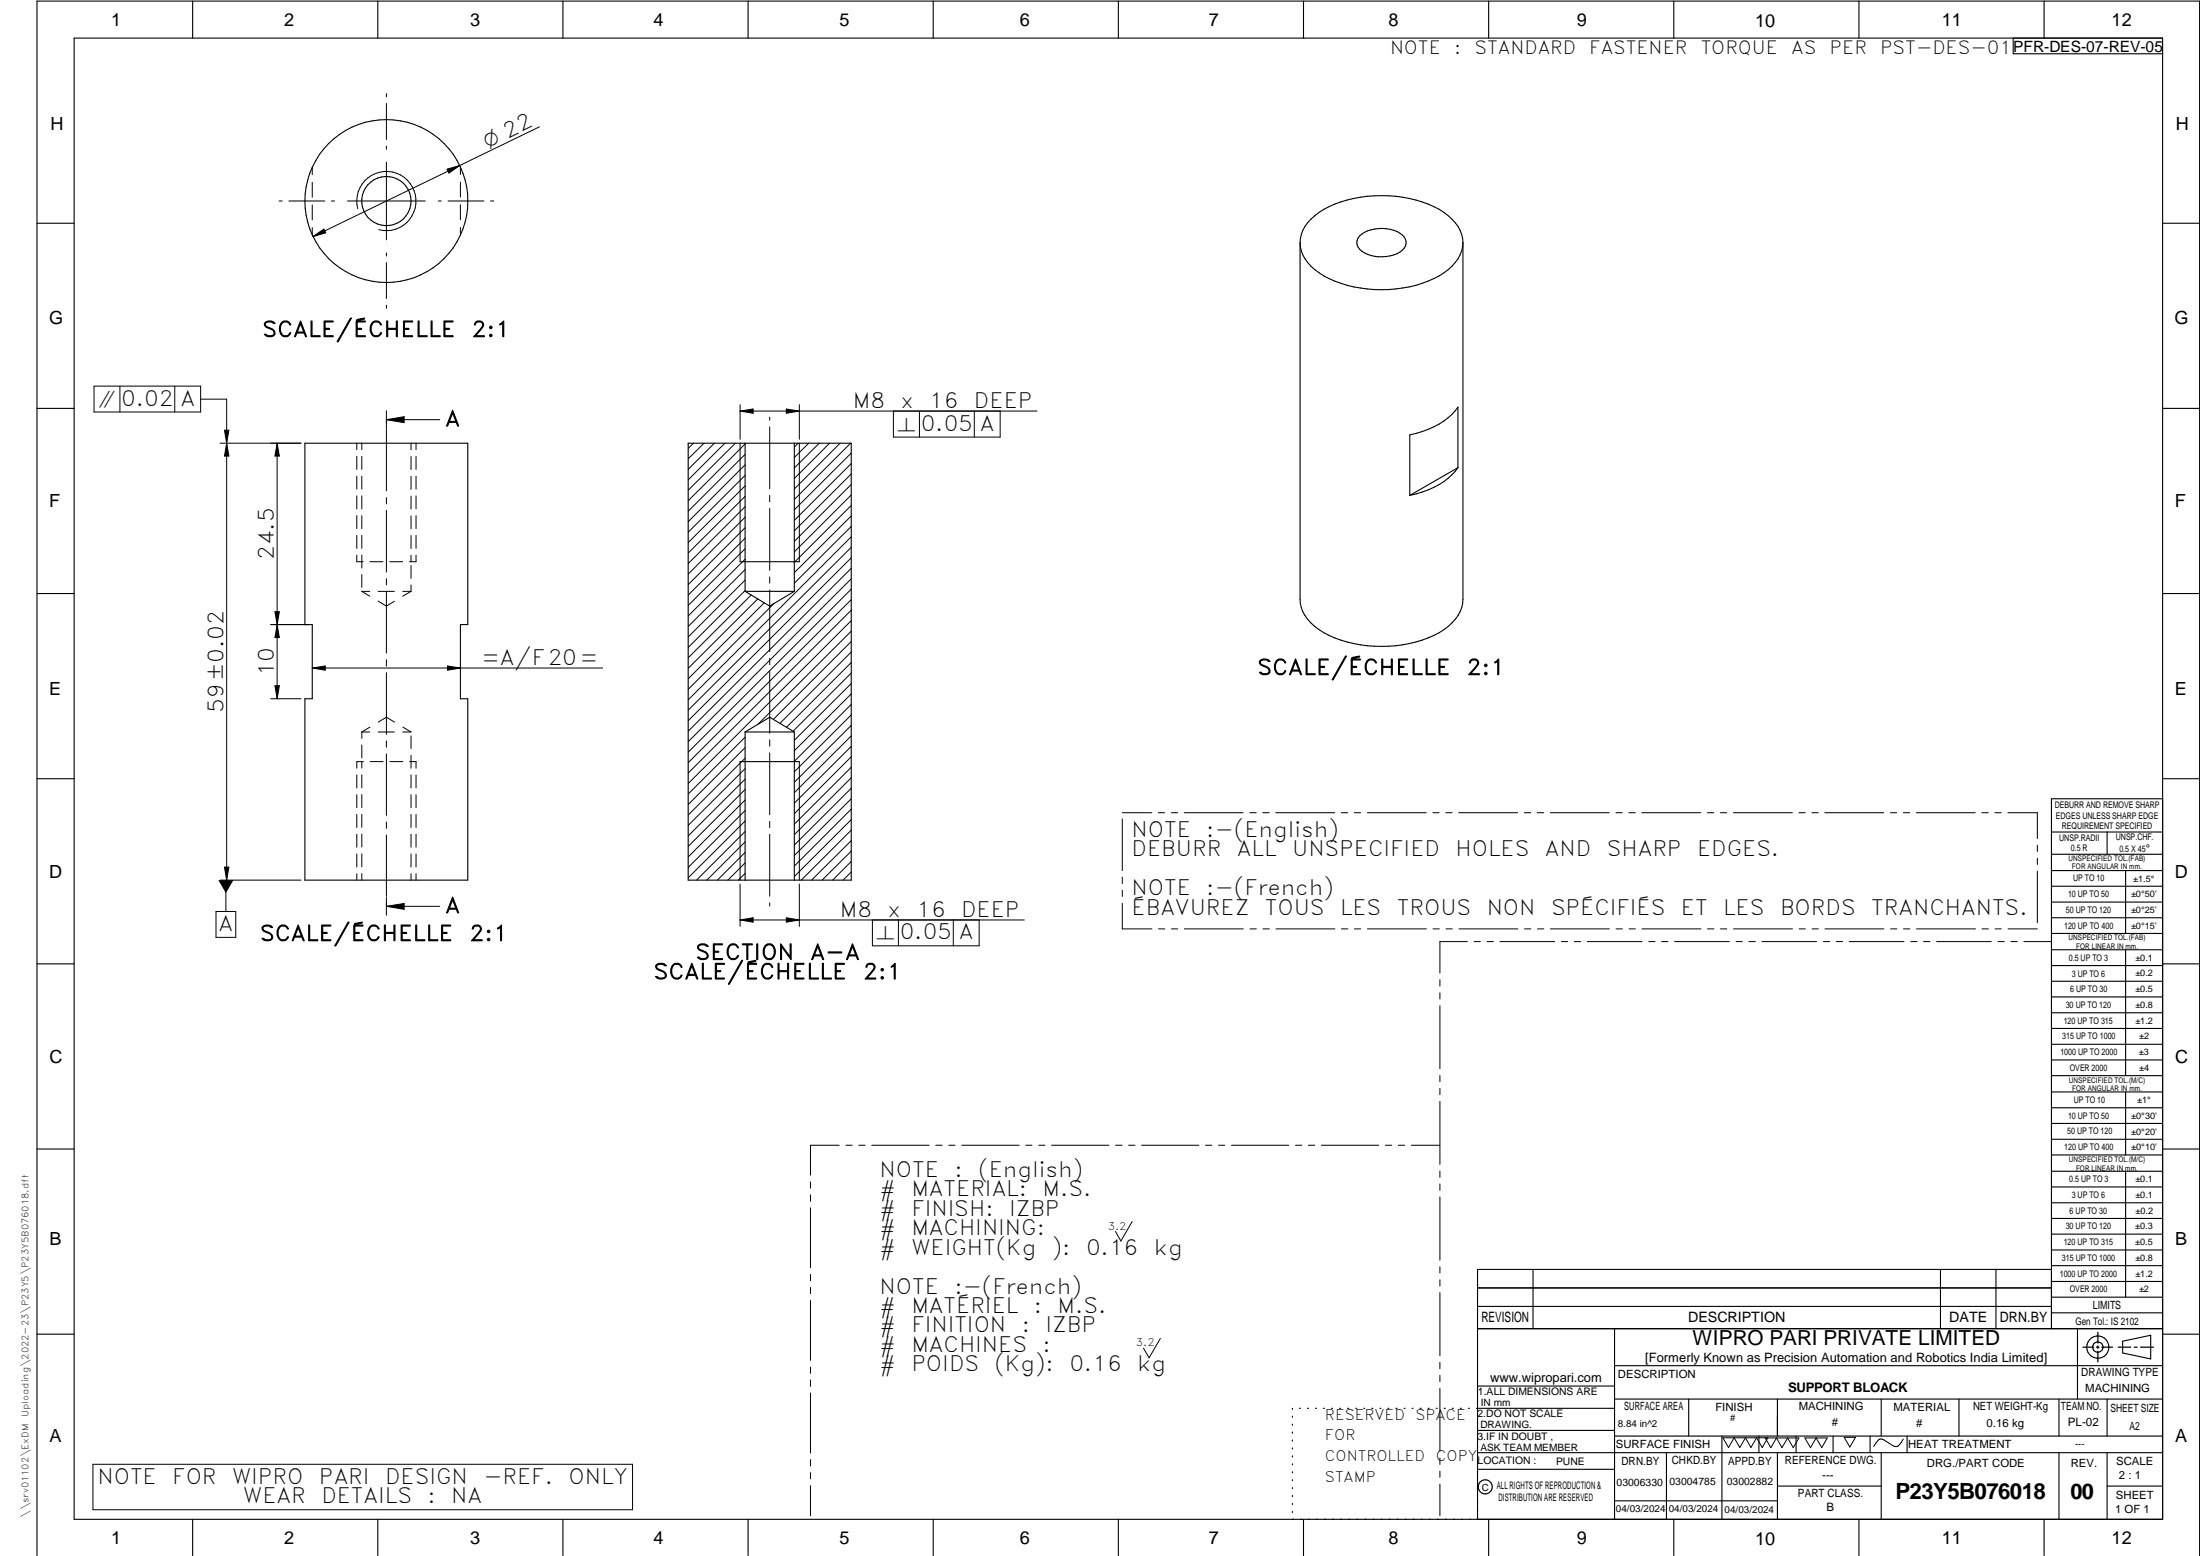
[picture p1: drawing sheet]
<svg xmlns="http://www.w3.org/2000/svg" width="594mm" height="420mm" viewBox="0 0 594 420" stroke-linecap="round" stroke-linejoin="round" font-family="sans-serif">
<g fill="none" stroke="#000" stroke-width=".3">
<path d="M20 10.3h564v400h-564zM52 .3v10M102 .3v10M152 .3v10M202 .3v10M252 .3v10M302 .3v10M352 .3v10M402 .3v10M452 .3v10M502 .3v10M543.6 10.3v4.2h40.4"/>
<path d="M552 .3v10M10 60.3h10M351.1 65.5a10.2 10.2 0 0 0 5.1 8.2 32.2 32.2 0 0 0 22.5 4.1 25.1 25.1 0 0 0 13.4-5.9 9.2 9.2 0 0 0 2.9-6.4M367.2 63.7a9.7 9.7 0 0 1 11.5-.2 2.7 2.7 0 0 1-.7 4.6 9.7 9.7 0 0 1-10.8-.8 2.5 2.5 0 0 1 0-3.6zM395 65.5a10.2 10.2 0 0 0-5.1-8.1 34 34 0 0 0-29.5-2.3 16 16 0 0 0-8.6 7.1l-.7 2.2v1.1M395 65.5v96.3a10.2 10.2 0 0 1-5.1 8.2 34 34 0 0 1-29.5 2.3 14.7 14.7 0 0 1-9-8.2l-.3-2.3v-96.3M584 60.3h10M10 110.3h10M82.3 119.7h44v49h-2v20h2v49h-44v-49h2v-20h-2zM185.8 119.7h44.1v118h-44.1zM201.2 119.7v40M214.5 119.7v40"/>
<path d="M584 110.3h10M393.7 126.3a20.3 20.3 0 0 1-13 7.5M393.7 126.3v-16.4a20.3 20.3 0 0 1-13 7.5v16.4M393.7 126.3l-13 7.5M199.8 151.7h16.1M201.2 159.7h13.3M214.5 159.7l-6.7 4-6.6-4M10 160.3h10M584 160.3h10M201.2 197.7h13.3M201.2 197.7l6.6-4 6.7 4M201.2 197.7v40"/>
<path d="M214.5 197.7v40M10 210.3h10M199.8 205.7h16.1M584 215.7h-30v143.1M584 210.3h10M554 224.7h30M554 230.7h30M554 235.1h30M554 239.3h30M569 224.7v6M574 235.1v17M554 243.6h30"/>
<path d="M554 247.8h30M554 252.1h30M554 256.5h30M574 256.5v33.9M10 260.3h10M554 260.7h30M554 265h30M554 269.2h30M554 273.5h30M554 277.7h30M584 260.3h10M554 282h30"/>
<path d="M554 286.2h30M554 290.4h30M554 294.9h30M554 299.1h30M574 294.9v17M10 310.3h10M554 303.4h30M554 307.6h30M554 311.9h30M554 316.3h30M574 316.3v34M584 310.3h10"/>
<path d="M554 320.5h30M554 324.8h30M554 329h30M554 333.2h30M554 337.5h30M399 358.8h185M399 352.8h155M399 347.8h155M414 342.8v16M436 358.8v51.5M524 342.8v16M539 342.8v16"/>
<path d="M554 341.8h30M554 346h30M554 350.3h30M554 354.5h30M554 342.8h-155v67.5M561 358.8v19M10 360.3h10M399 374.3h37M436 368.8h148M436 377.8h148M456 377.8v10M480 377.8v10"/>
<path d="M508 377.8v10M529 377.8v10M556 377.8v10M569 377.8v10M573.2 362.2l7.6-1.6v6.3l-7.6-1.6zM584 360.3h10M349 380.3v.3M349 382.4v.3M349 384.6v.3M349 386.7v.3M349 388.8v.3M349 391v.3"/>
<path d="M349 393.1v.3M349 395.3v.3M349 397.4v.3M349 399.5v.3M350.9 380.3h.2M353.1 380.3h.2M355.2 380.3h.3M357.4 380.3h.3M359.6 380.3h.3M361.7 380.3h.3M363.9 380.3h.3M366.1 380.3h.3"/>
<path d="M368.3 380.3h.2M370.4 380.3h.3M372.6 380.3h.3M374.8 380.3h.3M376.9 380.3h.4M379.1 380.3h.3M381.3 380.3h.3M383.4 380.3h.4M385.6 380.3h.3M387.8 380.3h.3M390 380.3h.3M392.2 380.3h.3"/>
<path d="M394.3 380.3h.3M396.5 380.3h.3M398.7 380.3h37.3M399 386.2h37M399 396.7h37M436 387.8h148M450 392.3v18M465 387.8v22.5M475 387.8v4.5M480 392.3v18M485 387.8v4.5M495 387.8v4.5"/>
<path d="M505 387.8v4.5M508 392.3v18M515 387.8v4.5M556 392.3v18M569 392.3v18M584 392.3h-185M52 410.3v9.7M102 410.3v9.7M152 410.3v9.7M202 410.3v9.7M252 410.3v9.7M302 410.3v9.7"/>
<path d="M349 401.7v.3M349 403.8v.4M349 406v.3M349 408.1v.3M352 410.3v9.7M402 410.3v9.7M436 405.3h44M452 410.3v9.7M480 401.3h28M502 410.3v9.7M552 410.3v9.7M569 401.3h15"/>
<path d="M10 420v-419.7h584v419.7"/>
<circle cx="104.3" cy="54.3" r="22"/>
<circle cx="104.3" cy="54.3" r="6.7"/>
<circle cx="566.5" cy="363.8" r="2.99"/>
<circle cx="566.5" cy="363.7" r="1.41"/>
<circle cx="401.1" cy="401.5" r="1.9"/>
</g>
<path d="M566.5 359.7v3M562.5 363.8h2.9M566.1 363.8h.7M566.5 363.4v.7M566.5 364.9v2.8M567.6 363.8h2.9M572 363.8h3.4M576.3 363.8h.8M578 363.8h3.5" fill="none" stroke="#000" stroke-width=".34"/>
<g fill="none" stroke="#000" stroke-width=".27">
<path d="M104.3 25.3v.9M104.3 27.9v9.8M104.3 39.5v.8M145.7 34.2l-21.6 10.5M75.3 54.3h.9M78 54.3h9.7M84.3 45.1v2.1M84.3 49.2v4.1M84.3 55.3v4.1M89.5 54.3h.8M93.8 54.3h21M96.6 56.3a8 8 0 0 1 7-10 8 8 0 0 1 8.7 8.7 8 8 0 0 1-10 7"/>
<path d="M104.3 43.8v21M118.4 54.3h.8M120.7 45.7l3.4-1-2.9 2zM121 54.3h9.7M124.1 44.7l-39.6 19.2M124.3 45.1v2M124.3 49.2v4M124.3 55.3v4.1M132.5 54.3h.8M84.3 61.5v2M84.5 63.9l3-2.1 .5 1.1zM104.3 68.3v.8"/>
<path d="M104.3 70.9v9.7M124.3 61.4v2.1M104.3 82.4v.9M25.4 104.3h28.8v7h-28.8zM32.4 104.3v7M47.2 104.3v7M54.2 107.8h7v129.9M59.4 119.7h21.9M60.6 116.2h1.2l-.6 3.5zM61.2 119.7l.6 3.4h-1.2zM74.8 119.7v69M74.8 119.7l.6 3.4h-1.2z"/>
<path d="M96.3 119.7v1.7M97.7 119.7v1.7M104.3 110.9v4.8M104.3 116v16.5M104.3 113.3h14.4M104.3 113.3l4.8-.8v1.6zM111 119.7v1.8M112.3 119.7v1.7M187.3 119.7l-1.5 1.4M190.1 119.7l-4.3 4.2M192.9 119.7l-7.1 7M195.7 119.7l-9.9 9.9"/>
<path d="M198.6 119.7l-12.8 12.7M199.8 109.3v9.3M199.8 111l3.6-.6v1.2zM199.8 111h80.2M199.8 119.7v32M201.2 119.9l-15.4 15.3M207.8 112.6v.9M207.8 115.3v16.7M212.3 110.4l3.6 .6-3.6 .6zM215.6 119.7l-1.1 1M215.9 109.3v9.3M215.9 119.7v32"/>
<path d="M218.4 119.7l-3.9 3.8M221.2 119.7l-6.7 6.7M224 119.7l-9.5 9.5M226.9 119.7l-12.4 12.3M229.7 119.7l-15.2 15.2M248.3 111v7M263.1 111v7M270.1 111v7h-28.8v-7M96.3 123.2v3.5M96.3 128.6v3.5M96.3 133.9v3.5M96.3 139.2v3.5"/>
<path d="M97.7 123.2v3.5M97.7 128.6v3.5M97.7 133.9v3.5M97.7 139.2v3.5M104.3 134.4v1.7M104.3 137.8v16.7M111 123.3v3.5M111 128.6v3.5M111 133.9v3.6M111 139.3v3.5M112.3 123.2v3.5M112.3 128.6v3.5"/>
<path d="M112.3 133.9v3.5M112.3 139.2v3.5M201.2 122.7l-15.4 15.3M201.2 125.5l-15.4 15.4M201.2 128.4l-15.4 15.3M201.2 131.2l-15.4 15.3M201.2 134l-15.4 15.4M201.2 136.8l-15.4 15.4M201.2 139.7l-15.4 15.3M207.8 133.8v1.7M207.8 137.3v16.7M229.9 122.3l-15.4 15.4"/>
<path d="M229.9 125.2l-15.4 15.3M229.9 128l-15.4 15.3M229.9 130.8l-15.4 15.4M229.9 133.6l-15.4 15.4M229.9 136.5l-15.4 15.3M229.9 139.3l-15.4 15.3M96.3 144.6v3.5M96.3 149.9v1.8h1.8M97.7 144.6v3.5M97.7 149.9v3.5M97.7 155.2v3.4M99.9 159.7h-2.2l2.2 1.3"/>
<path d="M99.9 151.7h3.5M102.1 159.7h4.4M104.3 156.3v1.6M104.3 159.8v16.6M105.2 151.7h3.5M108.7 159.7h2.3M111 144.6v3.5M111 149.9v1.8M111 152.7v3.5M111 157.9v1.8M111 159.7l-2.3 1.3M112.3 144.6v3.5"/>
<path d="M112.3 149.9v1.8h-1.7M201.2 142.5l-15.4 15.4M201.2 145.3l-15.4 15.4M201.2 148.2l-15.4 15.3M201.2 151l-15.4 15.3M201.2 153.8l-15.4 15.4M201.2 156.6l-15.4 15.4M201.2 159.5l-15.4 15.3M207.8 155.8v1.7M207.8 159.3v16.7M229.9 142.2l-15.4 15.3M229.9 144.9l-44.1 44.1"/>
<path d="M229.9 147.8l-44.1 44M229.9 150.6l-44.1 44M229.9 153.5l-44.1 43.9M229.9 156.3l-44.1 44M229.9 159.1l-44.1 44M73.1 168.7h10.2M74.2 165.2h1.2l-.6 3.5zM74.8 168.7l.6 3.5h-1.2zM102.1 162.3l2.2 1.4 2.2-1.4M104.3 178.1v1.8M120.9 179.8l3.4 .6-3.4 .6zM202.9 160.7l-17.1 16.9"/>
<path d="M204.6 161.7l-18.8 18.8M206.4 162.8l-20.6 20.5M207.8 177.8v1.7M209 162.9l-23.2 23.2M229.9 178.9l-17.5 17.5M229.9 176.1l-19.3 19.2M229.9 173.2l-21.1 21.1M229.9 161.9l-44.1 44.1M229.9 164.8l-44.1 43.9M229.9 167.6l-44.1 44M229.9 170.4l-25.2 25.1M73.1 188.7h8.2"/>
<path d="M74.2 185.2h1.2l-.6 3.5zM84.3 180.4h78.4M84.3 180.4l3.5-.6v1.2zM97.7 197.7v1.7M97.7 197.7h2.2M99.9 196.3l-2.2 1.4M102.1 197.7h4.4M104.3 181.7v16.6M106.5 195l-2.2-1.3-2.2 1.3M108.8 196.3l2.2 1.4h-2.3M111 198.7v3.4M201.2 199.1l-15.4 15.3"/>
<path d="M207.8 181.3v16.7M207.8 199.8v1.7M229.9 184.6l-15.4 15.3M229.9 187.4l-15.4 15.3M229.9 190.2l-15.4 15.4M229.9 193l-15.4 15.4M229.9 195.9l-15.4 15.3M229.9 198.7l-15.4 15.3M229.9 181.7l-15.7 15.7M96.3 209.3v3.5M96.3 214.6v3.5M96.3 219.9v3.5"/>
<path d="M97.7 201.2v3.4M97.7 205.7v1.7M97.7 209.2v3.5M97.7 214.5v3.6M97.7 219.9v3.5M98.1 205.7h-1.8v1.7M99.9 205.7h3.6M104.3 200.1v1.7M104.3 203.6v16.6M105.3 205.7h3.5M110.6 205.7h1.7v1.7M111 204v3.4"/>
<path d="M111 209.3v3.5M111 214.6v3.5M111 219.9v3.5M112.3 209.3v3.5M112.3 214.6v3.5M112.3 219.9v3.5M199.8 205.7v32M201.2 204.7l-15.4 15.4M201.2 207.6l-15.4 15.3M201.2 210.4l-15.4 15.3M201.2 213.2l-15.4 15.4M201.2 216l-15.4 15.4"/>
<path d="M201.2 218.9l-15.4 15.3M201.2 201.9l-15.4 15.4M207.8 203.3v16.7M215.9 205.7v32M229.9 201.5l-15.4 15.4M229.9 204.3l-15.4 15.4M229.9 207.2l-15.4 15.3M229.9 210l-15.4 15.4M229.9 212.9l-15.4 15.3M229.9 215.7l-15.4 15.3M229.9 218.5l-15.4 15.3M303.1 219.5h7.9"/>
<path d="M312.8 219.5h1.7M316.3 219.5h1.7M319.8 219.5h15.9M337.5 219.5h1.7M341 219.5h1.7M344.5 219.5h15.9M362.2 219.5h1.7M365.7 219.5h1.7M369.2 219.5h15.9M386.9 219.5h1.7M390.4 219.5h1.7M393.9 219.5h15.9"/>
<path d="M411.6 219.5h1.7M415.1 219.5h1.7M418.6 219.5h15.9M436.4 219.5h1.7M439.8 219.5h1.8M443.4 219.5h15.9M461 219.5h1.8M464.6 219.5h1.7M468.1 219.5h15.9M485.8 219.5h1.7M489.3 219.5h1.7M492.8 219.5h15.9"/>
<path d="M510.5 219.5h1.7M514 219.5h1.7M517.5 219.5h15.9M535.2 219.5h1.7M538.7 219.5h1.7M542.2 219.5h8v6.9M59.4 237.7h21.9M60.6 234.1h1.2l-.6 3.6zM61 237.7v8.4M96.3 225.3v3.5M96.3 230.6v3.5M96.3 235.9v1.8"/>
<path d="M97.7 225.2v3.5M97.7 230.5v3.6M97.7 235.9v1.8M104.3 222v1.7M104.3 225.5v16.6M111 225.3v3.5M111 230.6v3.5M111 235.9v1.8M112.3 225.3v3.5M112.3 230.6v3.5M112.3 235.9v1.8M199.8 238.7v11.4"/>
<path d="M201.2 235.8l-1.8 1.9M201.2 227.3l-10.3 10.4M201.2 233l-4.7 4.7M201.2 224.5l-13.1 13.2M201.2 221.7l-15.4 15.3M201.2 230.2l-7.5 7.5M207.8 221.8v1.7M207.8 225.3v16.7M215.9 238.7v11.4M229.9 235.5l-2.2 2.2M229.9 232.6l-5.1 5.1M229.9 229.8l-7.9 7.9"/>
<path d="M229.9 221.3l-15.4 15.4M229.9 227l-10.7 10.7M229.9 224.2l-13.5 13.5M303.1 221.1v14M303.1 236.9v1.7M550.2 228.2v1.7M550.2 231.7v1.7M550.2 235.2v14M58.3 246.1h5.4v7h-5.4zM104.3 244.7l4.8-.7v1.5zM104.3 242.4v4.7M104.3 244.7h14.4"/>
<path d="M199.8 248.4l3.6-.6v1.2zM199.8 248.4h76.8M207.8 243.8v.8M212.3 247.8l3.6 .6-3.6 .6zM235.6 248.4v7h28.8v-7M242.6 248.4v7M257.4 248.4v7M303.1 243.9v6.9h8M303.1 240.4v1.7M312.8 250.8h1.7M316.4 250.8h1.6M319.8 250.8h15.9"/>
<path d="M337.6 250.8h1.7M341 250.8h1.8M344.5 250.8h16M362.2 250.8h1.8M365.8 250.8h1.6M369.3 250.8h15.9M387 250.8h1.7M390.5 250.8h1.7M393.9 250.8h16M396.2 254.3h-7.4v8.5M398.1 254.3h1.6M401.5 254.3h1.8"/>
<path d="M405 254.3h14.8M411.7 250.8h1.7M415.2 250.8h1.7M418.7 250.8h15.9M421.6 254.3h1.7M425.1 254.3h1.7M428.6 254.3h14.8M436.4 250.8h1.7M439.9 250.8h1.7M443.4 250.8h15.9M445.2 254.3h1.7M448.7 254.3h1.7"/>
<path d="M452.2 254.3h14.8M461.1 250.8h1.7M464.6 250.8h1.7M468.1 250.8h15.9M468.8 254.3h1.7M472.3 254.3h1.7M475.8 254.3h14.8M485.8 250.8h1.7M489.3 250.8h1.7M492.4 254.3h1.7M492.8 250.8h15.9M495.8 254.3h1.8"/>
<path d="M499.4 254.3h14.7M510.5 250.8h1.7M514 250.8h1.7M516 254.3h1.6M517.5 250.8h15.9M519.4 254.3h1.8M522.9 254.3h14.8M535.2 250.8h1.7M538.7 250.8h1.7M539.5 254.3h1.7M542.2 250.8h8M543 254.3h1.7"/>
<path d="M546.5 254.3h7.4M388.8 264.5v1.8M388.8 268.1v1.6M388.8 271.6v17M388.8 290.4v1.7M388.8 293.9v1.7M388.8 297.4v17M218.9 319.2v1.6M226.6 309.2h-7.7v8.1M228.4 309.2h1.7M231.9 309.2h1.7M235.4 309.2h15.5"/>
<path d="M252.7 309.2h1.7M256.2 309.2h1.7M259.7 309.2h15.5M277 309.2h1.7M280.5 309.2h1.7M284 309.2h15.5M301.2 309.2h1.8M304.8 309.2h1.7M308.3 309.2h15.5M325.5 309.2h1.7M329.1 309.2h1.6M332.6 309.2h15.4"/>
<path d="M349.8 309.2h1.7M353.3 309.2h1.7M356.8 309.2h15.5M374.1 309.2h1.7M377.6 309.2h1.7M381.1 309.2h7.7M388.8 316.2v1.7M388.8 319.7v1.7M218.9 322.6v1.8M218.9 326.1v16.2M305.7 329.9l-3 5.2-1.5-2.6M388.8 323.2v17.1"/>
<path d="M218.9 344.1v1.8M218.9 347.6v1.7M218.9 351.2v16.1M388.8 342.1v1.6M388.8 345.6v1.7M388.8 349v17.1M218.9 369.1v1.7M218.9 372.6v1.8M218.9 376.1v16.2M313.3 361.4l-3 5.2-1.5-2.6M388.8 367.9v1.7M388.8 371.4v1.7"/>
<path d="M388.8 374.9v17M25.1 395.4h145.7v12.3h-145.7zM218.9 394.1v1.8M218.9 397.6v1.7M388.8 393.7v1.7M388.8 397.2v1.7M465.2 388.2h12.2l-1.5 2.7-1.6-2.7-1.5 2.7-1.5-2.7-1.5 2.7-1.5-2.7-1.5 2.7zM476.7 388.3h9.1l-1.6 2.6-1.5-2.6-1.5 2.6-1.5-2.6-1.5 2.6zM487.4 388.3h6l-1.5 2.6-1.5-2.6-1.5 2.6zM498 388.1h3.1l-1.6 2.6zM514 388.6l-1.1 1.5a1.2 1.2 0 0 1-1.8 .3l-1.8-1.2a1.55 1.55 0 0 0-1.6-.6 1.55 1.55 0 0 0-1.2 1.1l-.5 .9M218.9 401.2v8.1"/>
<path d="M388.8 400.7v8.6"/>
</g>
<g fill="#000">
<path d="M120.7 45.7l3.4-1-2.9 2zM84.5 63.9l3-2.1 .5 1.1zM60.6 116.2h1.2l-.6 3.5zM104.3 113.3l4.8-.8v1.6zM199.8 111l3.6-.6v1.2zM212.3 110.4l3.6 .6-3.6 .6zM61.2 119.7l.6 3.4h-1.2zM74.8 119.7l.6 3.4h-1.2zM74.2 165.2h1.2l-.6 3.5zM74.8 168.7l.6 3.5h-1.2zM74.2 185.2h1.2l-.6 3.5zM84.3 180.4l3.5-.6v1.2z"/>
<path d="M120.9 179.8l3.4 .6-3.4 .6zM60.6 234.1h1.2l-.6 3.6zM59 237.7h4l-2 3.5zM104.3 244.7l4.8-.7v1.5zM199.8 248.4l3.6-.6v1.2zM212.3 247.8l3.6 .6-3.6 .6z"/>
</g>
<text font-size="6" x="511.8" y="404.8">P23Y5B076018</text>
<text font-size="5.9" x="559.1" y="404.7">00</text>
<g font-size="5.7">
<text x="70.8" y="90.9">SCALE/ÉCHELLE</text>
<text x="127.4" y="90.9">2:1</text>
<text x="32.7" y="109.5">0.02 A</text>
<text x="230.3" y="110.2">M8</text>
<text x="243.2" y="110.2">x</text>
<text x="250.9" y="110.2">16</text>
<text x="263" y="110.2">DEEP</text>
<text x="120.2" y="115.1">A</text>
<text x="248.6" y="116.2">0.05 A</text>
<text x="73.9" y="151.2" transform="rotate(-90 73.9 151.2)">24.5</text>
<text x="130" y="179.5">=A/F20=</text>
<text x="73.9" y="182.6" transform="rotate(-90 73.9 182.6)">10</text>
<text x="339.5" y="182.2">SCALE/ÉCHELLE</text>
<text x="396" y="182.2">2:1</text>
<text x="60.3" y="192.5" transform="rotate(-90 60.3 192.5)">59±0.02</text>
<text x="305.6" y="226">NOTE</text>
<text x="325.7" y="226">:-(English)</text>
<text x="305.6" y="231.3">DEBURR</text>
<text x="334" y="231.3">ALL</text>
<text x="348.9" y="231.3">UNSPECIFIED</text>
<text x="393" y="231.3">HOLES</text>
<text x="417.2" y="231.3">AND</text>
<text x="433.9" y="231.3">SHARP</text>
<text x="458.3" y="231.3">EDGES.</text>
<text x="305.6" y="241.8">NOTE</text>
<text x="325.7" y="241.8">:-(French)</text>
<text x="59" y="251.4">A</text>
<text x="120.2" y="246.5">A</text>
<text x="226.8" y="247.5">M8</text>
<text x="239.7" y="247.5">x</text>
<text x="247.5" y="247.5">16</text>
<text x="259.5" y="247.5">DEEP</text>
<text x="305.6" y="247">ÉBAVUREZ</text>
<text x="341.6" y="247">TOUS</text>
<text x="361.9" y="247">LES</text>
<text x="377.2" y="247">TROUS</text>
<text x="401.5" y="247">NON</text>
<text x="418.8" y="247">SPÉCIFIÉS</text>
<text x="453.9" y="247">ET</text>
<text x="465.3" y="247">LES</text>
<text x="480.7" y="247">BORDS</text>
<text x="505.3" y="247">TRANCHANTS.</text>
<text x="70.2" y="254">SCALE/ÉCHELLE</text>
<text x="126.8" y="254">2:1</text>
<text x="242.9" y="253.7">0.05 A</text>
<text x="187.8" y="259.1">SECTION</text>
<text x="218.8" y="259.1">A-A</text>
<text x="176.5" y="264.4">SCALE/ÉCHELLE</text>
<text x="233.1" y="264.4">2:1</text>
<text x="237.5" y="317.8">NOTE</text>
<text x="257.7" y="317.8">:</text>
<text x="264.1" y="317.8">(English)</text>
<text x="237.5" y="323">#</text>
<text x="246.1" y="323">MATERIAL:</text>
<text x="281.5" y="323">M.S.</text>
<text x="237.5" y="328.3">#</text>
<text x="246.1" y="328.3">FINISH:</text>
<text x="272.5" y="328.3">IZBP</text>
<text x="237.5" y="333.5">#</text>
<text x="246.1" y="333.5">MACHINING:</text>
<text x="237.5" y="338.8">#</text>
<text x="246.1" y="338.8">WEIGHT(Kg</text>
<text x="284" y="338.8">):</text>
<text x="293.3" y="338.8">0.16</text>
<text x="311.6" y="338.8">kg</text>
<text x="237.5" y="349.3">NOTE</text>
<text x="257.7" y="349.3">:-(French)</text>
<text x="237.5" y="354.5">#</text>
<text x="237.5" y="359.8">#</text>
<text x="246.1" y="359.8">FINITION</text>
<text x="246.1" y="354.5">MATÉRIEL</text>
<text x="275.9" y="359.8">:</text>
<text x="279.2" y="354.5">:</text>
<text x="282.3" y="359.8">IZBP</text>
<text x="285.6" y="354.5">M.S.</text>
<text x="237.5" y="365">#</text>
<text x="246.1" y="365">MACHINES</text>
<text x="281.5" y="365">:</text>
<text x="237.5" y="370.3">#</text>
<text x="246.1" y="370.3">POIDS</text>
<text x="268.5" y="370.3">(Kg):</text>
<text x="288.8" y="370.3">0.16</text>
<text x="307.1" y="370.3">kg</text>
<text x="26.3" y="400.6">NOTE</text>
<text x="46.5" y="400.6">FOR</text>
<text x="62.7" y="400.6">WIPRO</text>
<text x="86.1" y="400.6">PARI</text>
<text x="104" y="400.6">DESIGN</text>
<text x="130.5" y="400.6">-REF.</text>
<text x="153.5" y="400.6">ONLY</text>
<text x="65.7" y="405.9">WEAR</text>
<text x="86.8" y="405.9">DETAILS</text>
<text x="115.4" y="405.9">:</text>
<text x="121.8" y="405.9">NA</text>
</g>
<text font-size="5.6" x="457" y="363.2">WIPRO PARI PRIVATE LIMITED</text>
<g font-size="5.4">
<text x="131.6" y="40.1" transform="rotate(-26 131.6 40.1)">O 22</text>
<text x="26.7" y="109.5">i</text>
<text x="242.4" y="116.2">n</text>
<text x="236.7" y="253.7">n</text>
</g>
<g font-size="4.9">
<text x="30" y="6.9">1</text>
<text x="76.7" y="6.9">2</text>
<text x="127" y="6.9">3</text>
<text x="176.5" y="6.9">4</text>
<text x="226.7" y="6.9">5</text>
<text x="275.4" y="6.9">6</text>
<text x="326.4" y="6.9">7</text>
<text x="375" y="6.9">8</text>
<text x="425.8" y="6.9">9</text>
<text x="473.9" y="7.3">10</text>
<text x="524.3" y="6.9">11</text>
<text x="570.2" y="6.9">12</text>
<text x="375.4" y="14.5">NOTE</text>
<text x="392.7" y="14.5">:</text>
<text x="398.2" y="14.5">STANDARD</text>
<text x="429.2" y="14.5">FASTENER</text>
<text x="459.2" y="14.5">TORQUE</text>
<text x="483.7" y="14.5">AS</text>
<text x="494.1" y="14.5">PER</text>
<text x="507.7" y="14.5">PST-DES-01</text>
<text x="13.6" y="35.1">H</text>
<text x="587.6" y="35.1">H</text>
<text x="13.2" y="87.5">G</text>
<text x="587.2" y="87.5">G</text>
<text x="13.2" y="137">F</text>
<text x="587.2" y="137">F</text>
<text x="13.2" y="187.6">E</text>
<text x="587.2" y="187.6">E</text>
<text x="13.2" y="237">D</text>
<text x="587.2" y="237">D</text>
<text x="13.4" y="287.1">C</text>
<text x="587.4" y="287.1">C</text>
<text x="13.4" y="336.2">B</text>
<text x="587.4" y="336.2">B</text>
<text x="13.4" y="389.3">A</text>
<text x="587.4" y="389.3">A</text>
<text x="30" y="416.9">1</text>
<text x="76.7" y="416.9">2</text>
<text x="127" y="416.9">3</text>
<text x="176.5" y="416.9">4</text>
<text x="226.7" y="416.9">5</text>
<text x="275.4" y="416.9">6</text>
<text x="326.4" y="416.9">7</text>
<text x="375" y="416.9">8</text>
<text x="425.8" y="416.9">9</text>
<text x="473.9" y="417.3">10</text>
<text x="524.3" y="416.9">11</text>
<text x="570.2" y="416.9">12</text>
</g>
<text font-size="4.2" x="543.6" y="14">PFR-DES-07-REV-05</text>
<g font-size="3.9">
<text x="400" y="357.1">REVISION</text>
<text x="455.9" y="357.1">DESCRIPTION</text>
<text x="526.4" y="357.1">DATE</text>
<text x="540" y="357.1">DRN.BY</text>
<text x="357.8" y="383.3">RESERVED</text>
<text x="382.3" y="383.3">SPACE</text>
<text x="357.8" y="388.9">FOR</text>
<text x="357.8" y="394.5">CONTROLLED</text>
<text x="387.8" y="394.5">COPY</text>
<text x="357.8" y="400">STAMP</text>
</g>
<text font-size="3.6" x="482.8" y="375.8">SUPPORT BLOACK</text>
<g font-size="3.5">
<text x="444.3" y="367.7">[Formerly Known as Precision Automation and Robotics India Limited]</text>
<text x="402.4" y="373.3">www.wipropari.com</text>
</g>
<g font-size="3.1">
<text x="565.1" y="353.5">LIMITS</text>
<text x="562" y="371.7">DRAWING TYPE</text>
<text x="436.9" y="372.1">DESCRIPTION</text>
<text x="563.1" y="375.9">MACHINING</text>
<text x="438.6" y="380.8">SURFACE AREA</text>
<text x="463.2" y="380.9">FINISH</text>
<text x="485.7" y="380.8">MACHINING</text>
<text x="511.3" y="380.9">MATERIAL</text>
<text x="532.8" y="380.7">NET WEIGHT-Kg</text>
<text x="556.5" y="380.7">TEAM NO.</text>
<text x="569.9" y="381.2">SHEET SIZE</text>
<text x="494.6" y="385.1">#</text>
<text x="517.4" y="385.3">#</text>
<text x="536.4" y="385.3">0.16 kg</text>
<text x="558.4" y="385.1">PL-02</text>
<text x="575" y="386.1">A2</text>
<text x="436.3" y="391">SURFACE FINISH</text>
<text x="437.8" y="395.5">DRN.BY</text>
<text x="451.4" y="395.4">CHKD.BY</text>
<text x="466.6" y="395.5">APPD.BY</text>
<text x="482" y="395.4">REFERENCE DWG.</text>
<text x="515.3" y="391.1">HEAT TREATMENT</text>
<text x="571.4" y="395.6">SCALE</text>
<text x="492.1" y="399.4">---</text>
<text x="520.4" y="396.2">DRG./PART CODE</text>
<text x="559.2" y="396.1">REV.</text>
<text x="572.2" y="399.5">2 : 1</text>
<text x="485.5" y="404.3">PART CLASS.</text>
<text x="493.2" y="407.9">B</text>
<text x="571.4" y="404.7">SHEET</text>
<text x="571.2" y="408.4">1 OF 1</text>
</g>
<text font-size="3" x="579.5" y="230.1">°</text>
<g font-size="2.8">
<text x="299.1" y="332.1">3.2</text>
<text x="560.4" y="357.7">Gen Tol.: IS 2102</text>
<text x="306.7" y="363.6">3.2</text>
<text x="399.1" y="376.6">1.ALL DIMENSIONS ARE</text>
<text x="399" y="382.7">2.DO NOT SCALE</text>
<text x="399" y="388.7">3.IF IN DOUBT ,</text>
<text x="399" y="395.4">LOCATION :</text>
<text x="420.2" y="395.6">PUNE</text>
<text x="404.2" y="402">ALL RIGHTS OF REPRODUCTION &amp;</text>
<text x="436.5" y="401.2">03006330</text>
<text x="450.8" y="400.9">03004785</text>
<text x="466.3" y="401">03002882</text>
<text x="404.7" y="405.4">DISTRIBUTION ARE RESERVED</text>
</g>
<g font-size="2.7">
<text x="399.9" y="379.7">IN mm</text>
<text x="399.7" y="385.7">DRAWING.</text>
<text x="436.9" y="385.4">8.84 in^2</text>
<text x="399.7" y="391.8">ASK TEAM MEMBER</text>
<text x="400.1" y="402.5">C</text>
<text x="436.4" y="408.3">04/03/2024</text>
<text x="450.6" y="408.4">04/03/2024</text>
<text x="465.7" y="408.5">04/03/2024</text>
</g>
<g font-size="2.5">
<text x="554.9" y="218.3">DEBURR AND REMOVE SHARP</text>
<text x="555.2" y="221">EDGES UNLESS SHARP EDGE</text>
<text x="556.1" y="227.1">UNSP.RADII</text>
<text x="556.8" y="223.8">REQUIREMENT SPECIFIED</text>
<text x="571.4" y="226.9">UNSP.CHF.</text>
<text x="559.2" y="229.9">0.5 R</text>
<text x="572.3" y="230.1">0.5 X 45</text>
<text x="559.8" y="238">UP TO 10</text>
<text x="576.1" y="238.1">±1.5°</text>
<text x="558.5" y="242.2">10 UP TO 50</text>
<text x="575.5" y="242.3">±0°50'</text>
<text x="557.4" y="250.7">120 UP TO 400</text>
<text x="557.9" y="246.5">50 UP TO 120</text>
<text x="575.5" y="250.7">±0°15'</text>
<text x="575.5" y="246.5">±0°25'</text>
<text x="558.7" y="259.4">0.5 UP TO 3</text>
<text x="559.5" y="263.7">3 UP TO 6</text>
<text x="576.6" y="263.6">±0.2</text>
<text x="576.6" y="259.4">±0.1</text>
<text x="559" y="267.9">6 UP TO 30</text>
<text x="576.6" y="267.9">±0.5</text>
<text x="557.8" y="272.2">30 UP TO 120</text>
<text x="576.6" y="272.2">±0.8</text>
<text x="556.9" y="280.7">315 UP TO 1000</text>
<text x="557.3" y="276.4">120 UP TO 315</text>
<text x="576.6" y="276.4">±1.2</text>
<text x="577.7" y="280.7">±2</text>
<text x="556.4" y="284.9">1000 UP TO 2000</text>
<text x="577.6" y="284.9">±3</text>
<text x="558.9" y="289.2">OVER 2000</text>
<text x="577.7" y="289.3">±4</text>
<text x="560" y="297.9">UP TO 10</text>
<text x="577.1" y="297.9">±1°</text>
<text x="558.5" y="302.1">10 UP TO 50</text>
<text x="575.5" y="302.1">±0°30'</text>
<text x="557.4" y="310.6">120 UP TO 400</text>
<text x="558.2" y="306.3">50 UP TO 120</text>
<text x="575.5" y="310.6">±0°10'</text>
<text x="575.5" y="306.4">±0°20'</text>
<text x="558.8" y="319.2">0.5 UP TO 3</text>
<text x="559.4" y="323.4">3 UP TO 6</text>
<text x="576.6" y="319.2">±0.1</text>
<text x="576.6" y="323.5">±0.1</text>
<text x="558.9" y="327.7">6 UP TO 30</text>
<text x="576.7" y="327.7">±0.2</text>
<text x="557.8" y="332">30 UP TO 120</text>
<text x="576.6" y="332">±0.3</text>
<text x="556.8" y="340.5">315 UP TO 1000</text>
<text x="557.3" y="336.3">120 UP TO 315</text>
<text x="576.6" y="336.3">±0.5</text>
<text x="576.6" y="340.5">±0.8</text>
<text x="556.2" y="344.7">1000 UP TO 2000</text>
<text x="576.6" y="344.7">±1.2</text>
<text x="558.9" y="349">OVER 2000</text>
<text x="577.6" y="349">±2</text>
<text x="467.2" y="383.8">#</text>
<text x="560.4" y="390.7">---</text>
</g>
<g font-size="2.4">
<text x="7.7" y="382.7" transform="rotate(-90 7.7 382.7)">Uploading\2022-23\P23Y5\P23Y5B076018.dft</text>
<text x="7.7" y="409.8" transform="rotate(-90 7.7 409.8)">\\srv01102\ExDM</text>
</g>
<g font-size="2.1">
<text x="558.5" y="232.4">UNSPECIFIED TOL.(FAB)</text>
<text x="559.5" y="234.7">FOR ANGULAR IN mm.</text>
<text x="558.6" y="253.9">UNSPECIFIED TOL.(FAB)</text>
<text x="560.7" y="256.3">FOR LINEAR IN mm.</text>
<text x="558.7" y="292.3">UNSPECIFIED TOL.(M/C)</text>
<text x="559.6" y="294.7">FOR ANGULAR IN mm.</text>
<text x="558.7" y="313.7">UNSPECIFIED TOL.(M/C)</text>
<text x="560.6" y="316.1">FOR LINEAR IN mm.</text>
</g>
</svg>
